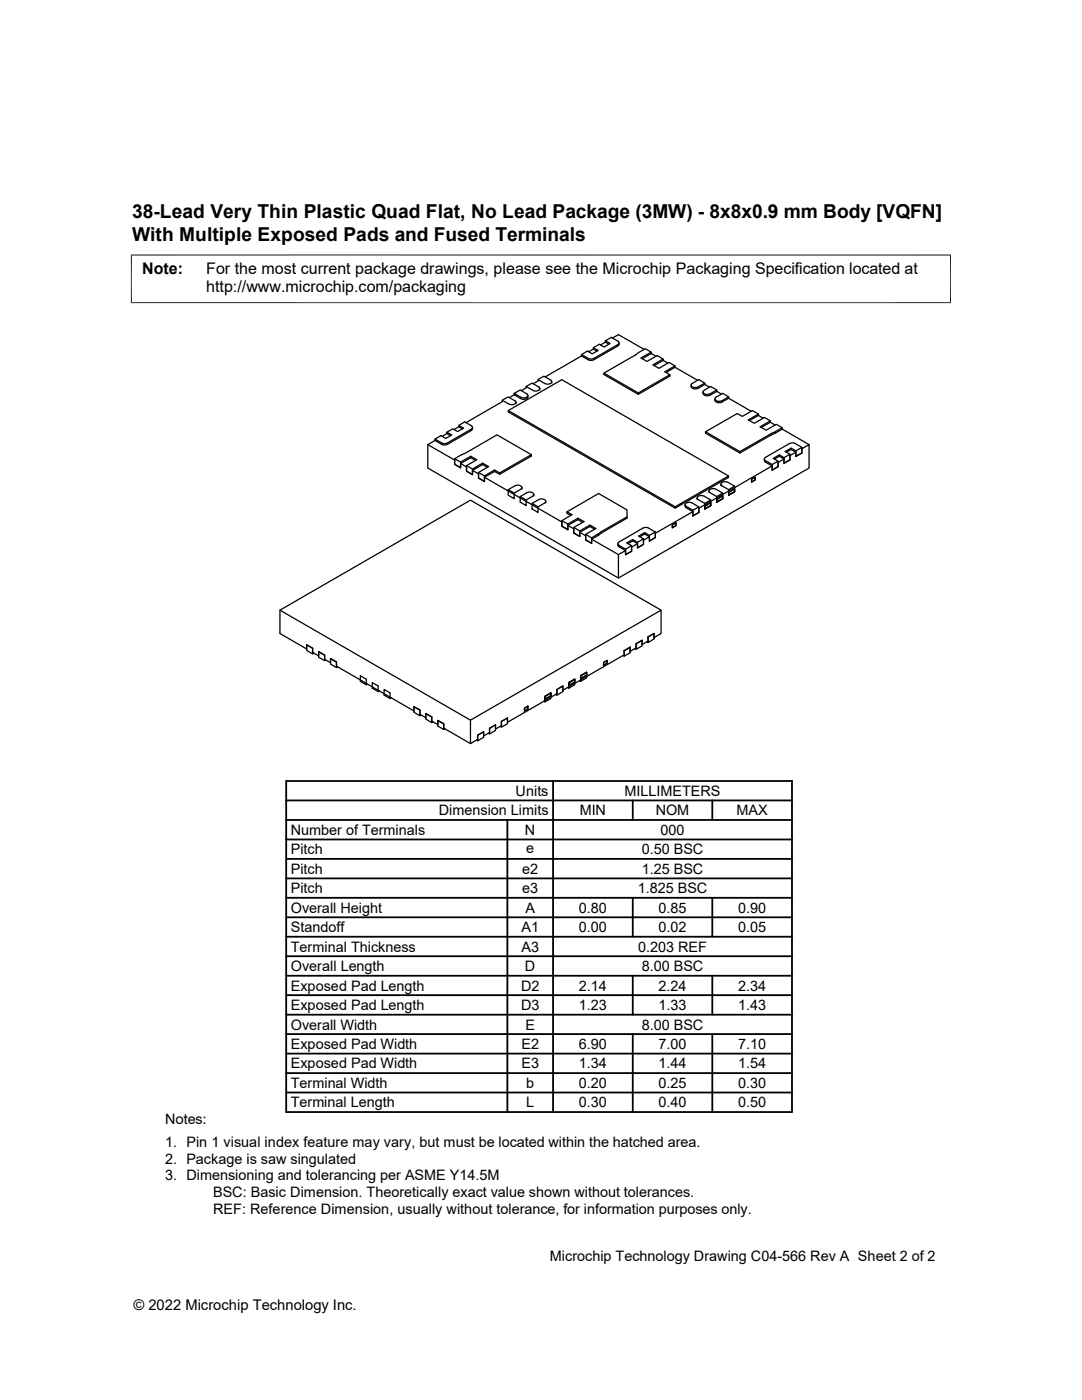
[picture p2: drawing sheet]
<svg xmlns="http://www.w3.org/2000/svg" width="216mm" height="279mm" viewBox="0 0 216 279" stroke-linecap="round" stroke-linejoin="round" font-family="sans-serif">
<g fill="none" stroke="#000" stroke-width=".25">
<path d="M100.2 79.9l1.4 .8M102.6 78.8l1.4 .8a.97 .97 0 0 0 1.3-.4M102.6 78.5v.3M102.6 78.8l-.9 .5M103.9 79.3l-1.3-.8 1.2-.7 1.5 1a.68 .68 0 0 1-1 .6l-.3-.1M105 77.1l1.3 .8a.94 .94 0 0 0 1.4-.4l-.2-.3M105.3 78.9v.3M107.4 75.8l1.3 .7M107.5 77.2l-1.3-.7-1.2 .6v.3l-1 .6M107.7 77.6v.2M108.7 76.6a.94 .94 0 0 0 1.4-.4l-.2-.3-1.4-.8-1.1 .7v.2l-1 .6M110.1 76.2v.3"/>
<path d="M116 70.8l1.4 .7M116 71l1.4 .8M116 71l-7.2 4.2M118.4 69.4l1 .5-1.2 .7-1-.5-1.2 .7v.2M118.4 69.7l-.9 .5M118.4 69.7l.7 .4M118.5 71.5l-.5 .1-.6-.1M120.5 74.5l6.9 3.9v.3M120.8 68l.9 .6-1.2 .7-.9-.6-1.2 .7v.3M120.8 68.3v-.3l1.2-.7 1.3 .8a.36 .36 0 0 1 .2 .4 .36 .36 0 0 1-.2 .3l-4.8 2.7M120.8 68.3l-1 .5M120.8 68.3l.7 .4"/>
<path d="M122.2 67.5l1.2-.7 5.1 2.9M123.5 68.4l-.1 .5-.1 .1-4.8 2.8-.5 .1-.6-.1M129.9 70.5l1 .6M129.9 70.5v-.2l-2 1.1 1.2 .7 2-1.1 1.2 .6M129.9 70.3l-1.1-.7-8.3 4.9v.2l6.9 4 6.3-3.6v-.3l-6.3 3.6M129.9 70.5l-1.8 1.1M132.3 71.9l1 .6M132.3 71.9v-.3l-2 1.2 1.2 .7 2-1.2 1.2 .7M132.3 71.9l-1.8 1.1M134.7 73.3l4.5 2.6M134.7 73.3v-.3l-2 1.2 1 .6M134.7 73.3l-1.8 1"/>
<path d="M140.6 76.5l-1.3 .7a.94 .94 0 0 1-1.4-.4l.2-.3 1.3-.7 1.2 .7v.2M140.6 76.7l1 .6M140.6 76.7l-1.3 .8a.87 .87 0 0 1-1.4-.6M142.6 79.6v.3M143 77.8l-1.4 .8a.94 .94 0 0 1-1.3-.4l.2-.3 1.3-.8 1.2 .7v.3M143 78.1l1 .6M143 78.1l-1.4 .8a.89 .89 0 0 1-1.3-.7M145.4 79.5l4.5 2.6M145.4 79.2l-1.4 .8a.94 .94 0 0 1-1.3-.4l.2-.3 1.3-.8 1.2 .7v.3M145.4 79.5l-1.4 .8a.97 .97 0 0 1-1.3-.4M85.4 88.7l5.3 3.1v.9M86.8 87.6l1.4 .8"/>
<path d="M86.8 87.9l-1.4 .8v4.7l38 22M89.2 86.5v-.2l.9 .5-1.2 .7-.9-.5-1.2 .6v.3M89.2 86.5l.7 .5M89.2 86.5l-1 .6M90.7 92.7l1.2 .6M90.7 91.5l1.2 .7M91.5 85.2v-.3l1.2-.7 1.4 .8a.36 .36 0 0 1 .2 .3 .36 .36 0 0 1-.3 .3l-4.8 2.9-1-.1M91.5 84.9l1 .5-1.2 .7-.9-.5-1.2 .7M91.5 85.2l-.9 .5M91.5 85.2l.8 .4M91.9 92.5l1.2 .7v.8M93.1 92.9l1.2 .7v1.1"/>
<path d="M93.1 94l1.2 .7M93.9 91.3v-.2l-2 1.1v1.1M93.9 91.1l1.2 .7-2 1.1v1.1M94.3 93.9l1.2 .7v.8M94.3 85.3l-.1 .5-.2 .1-4.8 2.8h-1l-1.4-.8M94.9 91.9l-1-.6-2 1.2v.8M95.5 94.3l1.2 .7v1.1M95.5 95.4l1.2 .7M96.3 92.7v-.3l-2 1.2M96.3 92.4l1.2 .7-2 1.2v1.1M96.7 95.2l15.4 9v.8M97.3 93.3l-1-.6-2 1.2v.8"/>
<path d="M98.7 94.1v-.3l-2 1.2M98.7 93.8l1 .6v.3M98.7 94.1l1 .6 6.3-3.7v-.3l-6.3 3.7M98.7 94.1l-2 1.2v.8M101.4 97.7l1.4-.8a.94 .94 0 0 1 1.3 .4l-.2 .3-1.3 .8v1.1l-1.2-.7zM101.4 97.7l1.2 .7M101.4 81.9l33.3 19.2M101.6 80.7a.94 .94 0 0 0 1.4-.4l-.2-.3-1.4-.8-1.2 .7v.3l-7.2 4.1M103 80.3v.3M103.8 99.1l1.2 .7M104.2 97.3v.3M106 90.7l-6.8-3.9-8.5 4.7v1.2"/>
<path d="M106.3 99l.2-.2a.68 .68 0 0 0-1-.6l-1.7 .9v1.1l1.2 .7v-1.1l1.3-.8M106.5 98.7v.3M107.5 99.7a.94 .94 0 0 1 1.4 .4l-.2 .3-1.3 .8v1.1l-1.2-.7v-1.1l1.3-.8M139.1 99.4v.3M140.8 86.2l6.8 3.9v.3M141.5 98v.3M141.8 99.8l-1.2 .7M142.8 97.6a.94 .94 0 0 0-1.3 .4l.2 .3 1.3 .8v1.1M142.9 97.6l1.3 .8v1.1M143 99.7v.5M143.8 96.6v.3M144.2 98.4l-1.2 .7"/>
<path d="M144.2 99v.5l-1.2 .7v-.5M144.2 99.5l-1.2 .7M144.2 99v.5M144.2 99l-1.2 .7M145.4 95l-33.3-19.2-10.7 6.1v.3l33.3 19.2 10.7-6.1v-.3l-10.7 6.1v.3M145.4 98.3v.5M146.6 98.1v-1.1l-1.4-.8a.96 .96 0 0 0-1.4 .4l.2 .3 1.4 .8v1.1M146.6 97l-1.2 .7M146.6 97.6v.5M146.6 97.6v.5l-1.2 .7v-.5M146.6 98.1l-1.2 .7M146.6 97.6l-1.2 .7"/>
<path d="M150 95.6l.7-.4v.6l-.7 .4zM151.3 82.9l1 .6M151.3 82.9v-.3l-2 1.2 1.2 .7 2-1.2 1.2 .7M151.3 82.6l-1.2-.7-2 1.2-1-.6-6.3 3.7v.2l6.8 4 8.5-4.8M151.3 82.9l-1.8 1M152.5 91.6v.3M153.7 84.3l1 .5M153.7 84.3v-.3l-2 1.2 1.2 .7 2-1.2 1.2 .7M153.7 84.3l-1.8 1M154 86.8v-.3l-6.4 3.6M154.1 93l-14.7 8.4v.9M154.1 92.7l1.2-.7v1.1l-1.2 .7z"/>
<path d="M154.5 91.6l1-.5 .9 .5v.9M154.7 86.4v-.3l-.7 .4M155.5 91.1v-.3l-1.2 .7 1 .5M155.5 90.8l.9 .5v1.2M156.1 85.6l5.3 3.1M156.1 85.6v-.2l-1.4 .7M156.4 91.6l-1.1 .7v.8l-1.2 .7v-.8l-1.4-.8-.2-.3M156.4 91.3l1.2-.6v1.1M156.9 90.2l1-.5 .9 .5v.9M157.5 88.5l-4.7 2.8a.36 .36 0 0 0-.3 .3 .36 .36 0 0 0 .2 .3l1.4 .8M157.5 88.5l.9-.1 1.6 .9M157.6 91.8l-1.2 .7"/>
<path d="M157.9 89.7v-.3l-1.2 .7 .9 .6M157.9 89.4l.9 .6v1.1M158.8 90.2l-1.2 .7v.9M158.8 90l1.2-.7v1.1M160 90.4v-.8l1.4-.9v4.7l-38 22v-4.7l1.4-.8M160 90.4l-1.2 .7M106.2 100.5l1.2 .7M108.9 100.1v.2M112.1 103.9l1.2 .7v1.1M112.1 105l1.2 .7M113.1 102.2l1 .5-2 1.2v1.1M113.3 104.9l1.2 .6v.9"/>
<path d="M113.9 102.9l-.8-.5v-.2l6.3-3.7 5.7 3.3v1.3M114.5 105.3l1.2 .7v1.1M114.5 106.4l1.2 .7M115.3 103.7v-.3l-2 1.2M115.3 103.4l1.2 .7-2 1.2v1.1M115.3 103.7l-2 1.2v.8M115.3 103.7l1 .5M115.7 106.2l1.2 .7v.9M116.9 106.6l1.1 .7v1.1M116.9 107.8l1.1 .6M117.7 105.1v-.3l-2 1.2M117.7 104.8l1.2 .7-2 1.1v1.2"/>
<path d="M117.7 105.1l-2 1.1v.9M117.7 105.1l1 .5M118 107.6l5.4 3.1M119.4 106.8v-.2l-1.4 .7M120 106.1l5.1-3v.3l-7.1 4.2v.8M120 106.4v-.3l-.6 .5M123.3 108.5v.3M124.8 109.6l1.2-.7v1.1l-1.2 .7zM125.3 108.5l1-.6 .9 .6v.8M126.3 107.9v-.2l-1.2 .7 .9 .5M126.3 107.7l.9 .5v1.1M127.2 108.2l1.2-.7v1.1"/>
<path d="M127.2 108.5l-1.2 .7v.8l-1.2 .7v-.8l-1.3-.8-.2-.3M127.7 107.1l.9-.5 1 .5v.9M128.4 108.6l-1.2 .7M128.6 106.6v-.3l-1.2 .7 1 .5M128.6 106.3l1 .5v1.2M129.4 105.4l-1-.1-4.9 2.9a.36 .36 0 0 0-.2 .3 .36 .36 0 0 0 .2 .3l1.3 .8M129.4 105.4l1.4 .8M129.6 106.8l1.2-.6v1.1M129.6 107.1l-1.2 .7v.8M130.8 107.3l-1.2 .7M134.2 104.8l.7-.4v.5l-.7 .4zM136.7 100.7v.3"/>
<path d="M136.7 101l.2 .3 1.4 .8v.9M138.3 102.1l-7.5 4.3v.9M138.3 101.8l1.1-.6v1.1M139.4 101.2l-1.3-.8a.94 .94 0 0 0-1.4 .4l.2 .2 1.4 .8v1.2M139.4 102.3l-1.1 .7M140.6 101v.6M141.8 100.9v-1.1l-1.3-.8a.94 .94 0 0 0-1.4 .4l.2 .3 1.3 .8v1.1M141.8 100.3v.6l-1.2 .7v-.6M141.8 100.9l-1.2 .7M141.8 100.3v.6M141.8 100.3l-1.2 .7M55.9 121.8l38 21.9"/>
<path d="M61.2 128.7v1.1l1.2 .7M61.2 128.7l1.2 .7M62.4 129.4v1.1l.2-.2M62.4 129.4v.8l1.2 .7v-.9M63.6 130v1.2l1.2 .6M63.6 130l1.2 .7M64.8 130.7v1.1l.2-.1M64.8 130.7v.9l1.2 .7v-.9M66 131.4v1.1l1.1 .7M66 131.4l1.1 .7M67.1 132.1v1.1l.3-.1M67.1 132.1v.8l15.5 9v-.9"/>
<path d="M73.3 136.5l-.2 .2v-1.1l-1.2-.7v1.1l1.2 .7M75.7 137.9l-.2 .1v-1.1l-1.2-.7v1.2l1.2 .6M78.1 139.3l-.3 .1v-1.1l-1.2-.7v1.1l1.2 .7M109.9 138.9l-1.2 .6M109.9 138.9v-.6l-1.2 .7v.5M109.9 138.3v1.1l-1.2 .7M109.9 138.3l-1.2 .7v1.1l-.2-.1M109.9 138.3v.6M109.9 138.3l-1.2 .7v.5M110.9 138.6l.2 .1 1.2-.7v-1.1l-1.2 .7v1.1M114.7 136.1l-1.2 .7M114.7 136.1v-.5l-1.2 .6v.6"/>
<path d="M114.7 135.6v.5M114.7 135.6v1.1l-1.2 .7M114.7 135.6l-1.2 .6v1.2l-.2-.2M114.7 135.6l-1.2 .6v.6M117.1 134.7l-1.2 .7M117.1 134.2v.5M117.1 134.7v-.5l-1.2 .7v.5M117.1 134.2v1.1l-1.2 .7M117.1 134.2l-1.2 .7v1.1l-.3-.2M117.1 134.2l-1.2 .7v.5M120.4 132.2l.8-.4v.6l-.8 .4zM124.3 130.8l.2 .2"/>
<path d="M124.5 129.9l1.2-.7v1.1l-1.2 .7zM124.5 129.9v.8l-12.2 7.1v-.9l-1.2 .7v.9l-9.8 5.6M126.7 129.5l.2 .1M126.9 128.5l1.2-.7v1.1l-1.2 .7zM129.1 128.1l.2 .1M129.3 127.1l1.2-.7v1.1l-1.2 .7zM129.3 127.1v.9l-1.2 .6v-.8l-1.2 .7v.8l-1.2 .7M130.5 127.3l1.4-.9v-4.6l-38 21.9v4.7l1.4-.8v-.9M131.9 121.8l-38-22-38 22v4.6l5.3 3.1v-.8M82.6 141v1.2l1.2 .6M82.6 141l1.2 .7M83.8 141.7v1.1l.2-.1"/>
<path d="M83.8 141.7v.9l1.2 .6v-.8M85 142.4v1.1l1.1 .7M85 142.4l1.1 .7M86.1 143.1v1.1l.3-.1M86.1 143.1v.8l1.3 .7M88.5 144.5l-1.1-.7v1.1l1.1 .7M88.5 144.5v1.1l.3-.2M88.5 144.5v.8l5.4 3.1M95.1 147.7l.2 .1M95.3 146.7l1.2-.7v1.2l-1.2 .6zM97.7 145.4v.8l-1.2 .7M97.7 145.4v1.1l-.2-.2"/>
<path d="M98.9 144.7l-1.2 .7M98.9 144.7v1.1l-1.2 .7M99.8 145l.3 .1M100.1 144l1.2-.7v1.1l-1.2 .7zM100.1 144v.8l-1.2 .7v-.8M104.6 141.4l.7-.5v.6l-.7 .4z"/>
</g>
<path d="M26.1 50.9h163.7M26.2 50.8v9.7M189.7 50.8v9.7M26.1 60.4h163.7" fill="none" stroke="#000" stroke-width=".2"/>
<g fill="none" stroke="#000" stroke-width=".36">
<path d="M57.1 159.7h100.9M57.1 155.9h100.9v66h-100.9zM110.4 155.9v66M126.3 159.7v3.9M142.1 159.7v3.9M57.1 171.4h100.9M57.1 167.5h100.9M57.1 163.6h100.9M57.1 175.3h100.9M57.1 179.2h100.9M101.2 163.6v58.3M126.3 179.2v7.7"/>
<path d="M142.1 179.2v7.7M57.1 183.1h100.9M57.1 194.7h100.9M57.1 190.8h100.9M57.1 186.9h100.9M57.1 198.6h100.9M126.3 194.7v7.8M142.1 194.7v7.8M57.1 218h100.9M57.1 206.4h100.9M57.1 202.5h100.9M57.1 210.3h100.9"/>
<path d="M57.1 214.2h100.9M126.3 206.4v15.5M142.1 206.4v15.5"/>
</g>
<g font-size="3.8">
<text x="26.4" y="43.5">38-Lead Very Thin Plastic Quad Flat, No Lead Package (3MW) - 8x8x0.9 mm Body [VQFN]</text>
<text x="26.4" y="48.1">With Multiple Exposed Pads and Fused Terminals</text>
</g>
<g font-size="3.2">
<text x="28.4" y="54.7">Note:</text>
<text x="41.1" y="58.3">http://www.microchip.com/packaging</text>
<text x="41.1" y="54.7">For the most current package drawings, please see the Microchip Packaging Specification located at</text>
</g>
<g font-size="2.9">
<text x="102.9" y="158.8">Units</text>
<text x="124.6" y="158.8">MILLIMETERS</text>
<text x="58" y="166.6">Number of Terminals</text>
<text x="87.6" y="162.7">Dimension Limits</text>
<text x="104.8" y="166.6">N</text>
<text x="115.7" y="162.7">MIN</text>
<text x="130.8" y="162.7">NOM</text>
<text x="131.8" y="166.6">000</text>
<text x="147" y="162.7">MAX</text>
<text x="58" y="170.5">Pitch</text>
<text x="105" y="170.2">e</text>
<text x="128" y="170.5">0.50 BSC</text>
<text x="58" y="174.4">Pitch</text>
<text x="58" y="178.3">Pitch</text>
<text x="104.2" y="174.4">e2</text>
<text x="104.2" y="178.2">e3</text>
<text x="127.3" y="178.3">1.825 BSC</text>
<text x="128" y="174.4">1.25 BSC</text>
<text x="58" y="182.2">Overall Height</text>
<text x="104.8" y="182.2">A</text>
<text x="115.5" y="182.2">0.80</text>
<text x="131.4" y="182.2">0.85</text>
<text x="147.3" y="182.2">0.90</text>
<text x="58" y="189.9">Terminal Thickness</text>
<text x="58" y="186">Standoff</text>
<text x="104.1" y="186">A1</text>
<text x="104.1" y="189.9">A3</text>
<text x="115.5" y="186">0.00</text>
<text x="127.3" y="189.9">0.203 REF</text>
<text x="131.4" y="186">0.02</text>
<text x="147.3" y="186">0.05</text>
<text x="58" y="193.8">Overall Length</text>
<text x="58" y="197.7">Exposed Pad Length</text>
<text x="104" y="197.7">D2</text>
<text x="104.8" y="193.8">D</text>
<text x="115.5" y="197.7">2.14</text>
<text x="128" y="193.8">8.00 BSC</text>
<text x="131.4" y="197.7">2.24</text>
<text x="147.3" y="197.7">2.34</text>
<text x="58" y="201.6">Exposed Pad Length</text>
<text x="104" y="201.6">D3</text>
<text x="115.5" y="201.6">1.23</text>
<text x="131.4" y="201.6">1.33</text>
<text x="147.3" y="201.6">1.43</text>
<text x="58" y="205.5">Overall Width</text>
<text x="58" y="209.4">Exposed Pad Width</text>
<text x="104" y="209.4">E2</text>
<text x="104.8" y="205.5">E</text>
<text x="115.5" y="209.4">6.90</text>
<text x="128" y="205.5">8.00 BSC</text>
<text x="131.4" y="209.4">7.00</text>
<text x="147.3" y="209.4">7.10</text>
<text x="58" y="213.2">Exposed Pad Width</text>
<text x="104" y="213.2">E3</text>
<text x="115.5" y="213.2">1.34</text>
<text x="131.4" y="213.2">1.44</text>
<text x="147.3" y="213.2">1.54</text>
<text x="58" y="217.1">Terminal Width</text>
<text x="58" y="221">Terminal Length</text>
<text x="105" y="217.1">b</text>
<text x="105" y="221">L</text>
<text x="115.5" y="221">0.30</text>
<text x="115.5" y="217.1">0.20</text>
<text x="131.4" y="217.1">0.25</text>
<text x="131.4" y="221">0.40</text>
<text x="147.3" y="221">0.50</text>
<text x="147.3" y="217.1">0.30</text>
<text x="32.9" y="224.4">Notes:</text>
<text x="32.9" y="229">1. Pin 1 visual index feature may vary, but must be located within the hatched area.</text>
<text x="32.9" y="232.3">2. Package is saw singulated</text>
<text x="32.9" y="235.6">3. Dimensioning and tolerancing per ASME Y14.5M</text>
<text x="42.5" y="238.9">BSC: Basic Dimension. Theoretically exact value shown without tolerances.</text>
<text x="42.5" y="242.2">REF: Reference Dimension, usually without tolerance, for information purposes only.</text>
<text x="109.7" y="251.7">Microchip Technology Drawing C04-566 Rev A Sheet 2 of 2</text>
<text x="26.6" y="261.3">© 2022 Microchip Technology Inc.</text>
</g>
</svg>
